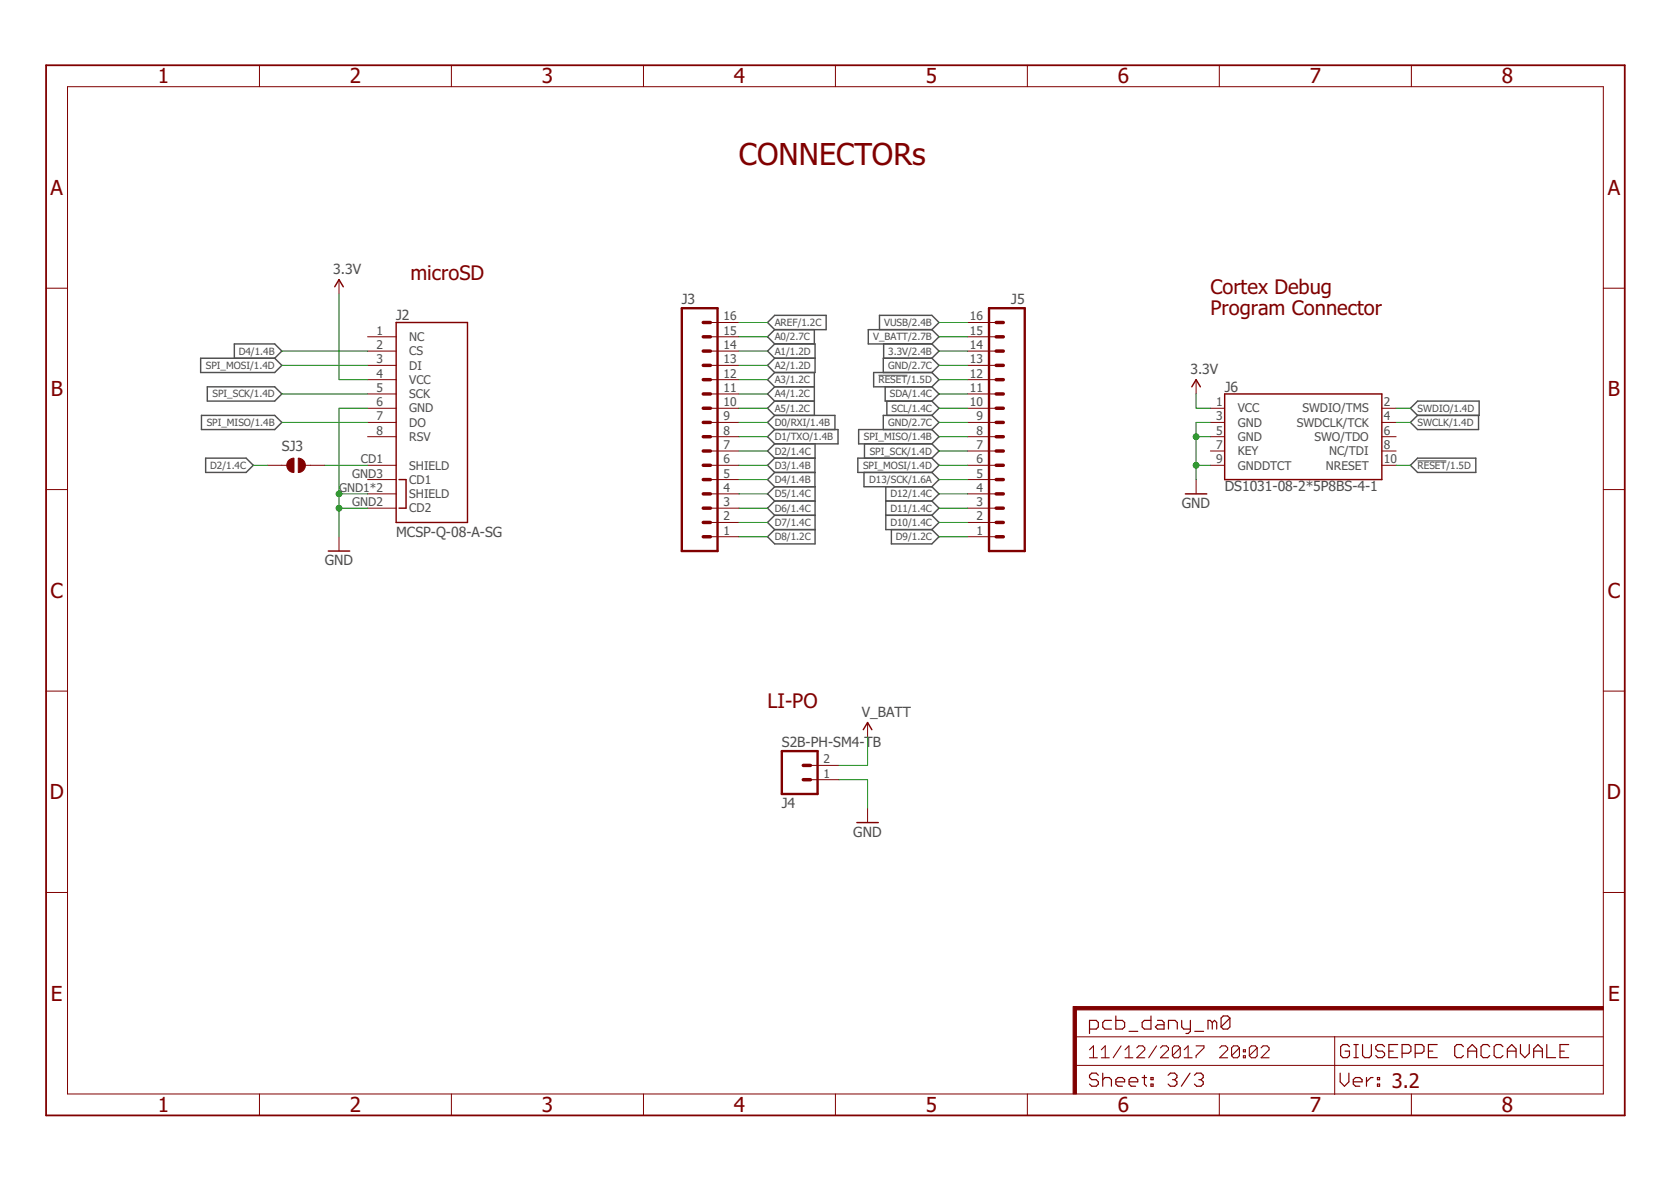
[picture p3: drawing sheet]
<svg xmlns="http://www.w3.org/2000/svg" width="297mm" height="210mm" viewBox="0 0 297 210" stroke-linecap="round" stroke-linejoin="round" font-family="sans-serif">
<g fill="none" stroke="#505050" stroke-width=".25">
<path d="M136.4 57.3l1.3-1.3h9.2v2.6h-9.2zM137.7 58.6l-1.3 1.3 1.3 1.2M144.8 58.6v2.5M156.3 58.6v-2.6h9.4l1.2 1.3-1.2 1.3M165.7 58.6h-11.4v2.5h11.4M165.7 58.6l1.2 1.3-1.2 1.2M35.7 63.7h13.1l1.3 1.2-1.3 1.3h-13.1zM35.8 73.8h13l1.3 1.3-1.3 1.2h-13zM36.9 68.7h11.9l1.3 1.3-1.3 1.3h-11.9zM41.7 63.7v-2.6h7.1l1.3 1.3-1.3 1.3M137.7 61.1h7.2v5.1h-7.2M137.7 63.7h7.2"/>
<path d="M137.7 76.3h11.3v2.6h-11.3M137.7 73.8h10.7v2.5M137.7 68.7h7.1M137.7 76.3l-1.3 1.3 1.3 1.3M137.7 73.8l-1.3 1.3 1.3 1.2M137.7 78.9l-1.3 1.3 1.3 1.2M137.7 66.2l-1.3 1.3 1.3 1.2M137.7 63.7l-1.3 1.2 1.3 1.3M137.7 61.1l-1.3 1.3 1.3 1.3M137.7 71.3h7.1M137.7 68.7l-1.3 1.3 1.3 1.3M137.7 71.3l-1.3 1.3 1.3 1.2"/>
<path d="M144.8 66.2v7.6M144.9 78.9v17.8h-7.2l-1.3-1.3 1.3-1.3M153.7 78.9v2.5M157.1 61.1v2.6M157.4 68.7v2.6h8.3M157.6 71.3v2.5M165.7 63.7l1.2 1.2-1.2 1.3M165.7 66.2h-10.4v2.5h10.4M165.7 63.7h-8.7v2.5M165.7 73.8h-8.7v2.5M165.7 73.8l1.2 1.3-1.2 1.2M165.7 76.3h-13.1v2.6h13.1"/>
<path d="M165.7 61.1l1.2 1.3-1.2 1.3M165.7 66.2l1.2 1.3-1.2 1.2M165.7 68.7l1.2 1.3-1.2 1.3M165.7 71.3l1.2 1.3-1.2 1.2M165.7 76.3l1.2 1.3-1.2 1.3M165.7 78.9l1.2 1.3-1.2 1.2M250.7 72.6l1.3-1.3h10.9v2.5h-10.9zM252 73.8l-1.3 1.3 1.3 1.2h10.8v-2.5M36.6 81.4h7.2l1.2 1.3-1.2 1.3h-7.2zM137.7 91.6l-1.3 1.3 1.3 1.2M137.7 81.4h7.2M137.7 84h7.2"/>
<path d="M137.7 84l-1.3 1.2 1.3 1.3M137.7 86.5h7.2M137.7 81.4l-1.3 1.3 1.3 1.3M137.7 91.6h7.2M137.7 94.1h7.2M137.7 89h7.2M137.7 86.5l-1.3 1.3 1.3 1.2M137.7 89l-1.3 1.3 1.3 1.3M153.6 84v2.5h12.1M157.5 91.6h8.2M157.5 86.5v7.6h8.2M157.5 89h8.2"/>
<path d="M158.5 94.1v2.6h7.2l1.2-1.3-1.2-1.3M165.7 81.4h-13.2v2.6h13.2M165.7 86.5l1.2 1.3-1.2 1.2M165.7 89l1.2 1.3-1.2 1.3M165.7 81.4l1.2 1.3-1.2 1.3M165.7 91.6l1.2 1.3-1.2 1.2M165.7 84l1.2 1.2-1.2 1.3M250.7 82.7l1.3-1.3h10.3v2.6h-10.3z"/>
</g>
<path d="M156.2 66.7h5.1M252 81.9h5.1" fill="none" stroke="#505050" stroke-width=".18"/>
<path d="M59.5 51l.8-1.3 .7 1.3M70.4 57.3h12.7v35.6h-12.7zM211.9 68.7l.7-1.2 .8 1.2M217.7 70h27.9v15.2h-27.9zM58.4 97.9h3.8M70.9 85.2h1.3v5.1h-1.3M210.7 87.8h3.8M153.5 129.7l.7-1.3 .8 1.3M152.3 146.2h3.8" fill="none" stroke="#800000" stroke-width=".25"/>
<g fill="none" stroke="#800000" stroke-width=".18">
<path d="M12 15.4h273v179h-273zM46.1 11.6v3.8M80.2 11.6v3.8M114.4 11.6v3.8M148.5 11.6v3.8M182.6 11.6v3.8M216.7 11.6v3.8M250.9 11.6v3.8M8.2 51.2h3.8M60.3 49.7v2.5M65.3 59.9h5.1M126.3 59.9h5.1"/>
<path d="M126.3 57.3h5.1M172 59.9h5.1M172 57.3h5.1M285 51.2h3.8M65.3 75.1h5.1M65.3 77.6h5.1M65.3 72.6h5.1M65.3 62.4h5.1M65.3 64.9h5.1M65.3 67.5h5.1M65.3 70h5.1M126.3 75.1h5.1"/>
<path d="M126.3 77.6h5.1M126.3 72.6h5.1M126.3 62.4h5.1M126.3 64.9h5.1M126.3 67.5h5.1M126.3 70h5.1M172 75.1h5.1M172 77.6h5.1M172 72.6h5.1M172 62.4h5.1M172 64.9h5.1M172 67.5h5.1"/>
<path d="M172 70h5.1M212.6 67.5v2.5M215.2 75.1h2.5M215.2 77.6h2.5M215.2 72.6h2.5M245.6 75.1h2.6M245.6 77.6h2.6M245.6 72.6h2.6M8.2 87h3.8M47.6 82.7h3.4M54.3 82.7h3.4M60.3 95.4v2.5"/>
<path d="M65.3 82.7h5.1M65.3 87.8h5.1M65.3 85.2h5.1M65.3 90.3h5.1M126.3 82.7h5.1M126.3 80.2h5.1M126.3 87.8h5.1M126.3 85.2h5.1M126.3 90.3h5.1M126.3 95.4h5.1M126.3 92.9h5.1M172 82.7h5.1"/>
<path d="M172 80.2h5.1M172 87.8h5.1M172 85.2h5.1M172 90.3h5.1M172 95.4h5.1M172 92.9h5.1M212.6 85.2v2.6M215.2 82.7h2.5M215.2 80.2h2.5M245.6 82.7h2.6M245.6 80.2h2.6M285 87h3.8"/>
<path d="M8.2 122.8h3.8M144.1 136h5M144.1 138.6h5M154.2 128.4v2.6M285 122.8h3.8M8.2 158.6h3.8M154.2 143.7v2.5M285 158.6h3.8M46.1 194.4v3.8M80.2 194.4v3.8M114.4 194.4v3.8M148.5 194.4v3.8"/>
<path d="M182.6 194.4v3.8M191.1 189.4h93.9M191.1 184.3h93.9M216.7 194.4v3.8M237.3 184.3v10.2M250.9 194.4v3.8"/>
</g>
<path d="M121.2 54.8h6.4v43.1h-6.4zM175.8 54.8h6.4v43.1h-6.4zM139 133.5h6.3v7.6h-6.3z" fill="none" stroke="#800000" stroke-width=".42"/>
<g fill="none" stroke="#800000" stroke-width=".61">
<path d="M125 59.9h1.3M125 57.3h1.3M177.1 59.9h1.3M177.1 57.3h1.3M125 77.6h1.3M125 75.1h1.3M125 72.6h1.3M125 70h1.3M125 67.5h1.3M125 64.9h1.3M125 62.4h1.3M177.1 77.6h1.3"/>
<path d="M177.1 75.1h1.3M177.1 72.6h1.3M177.1 70h1.3M177.1 67.5h1.3M177.1 64.9h1.3M177.1 62.4h1.3M125 90.3h1.3M125 92.9h1.3M125 95.4h1.3M125 85.2h1.3M125 87.8h1.3M125 82.7h1.3"/>
<path d="M125 80.2h1.3M177.1 90.3h1.3M177.1 92.9h1.3M177.1 95.4h1.3M177.1 85.2h1.3M177.1 87.8h1.3M177.1 82.7h1.3M177.1 80.2h1.3M142.8 138.6h1.3M142.8 136h1.3"/>
</g>
<g fill="#800000" stroke="#800000" stroke-width=".18">
<path d="M53 81.4a1.27 1.27 0 0 1 1.3 1.3 1.27 1.27 0 0 1-1.3 1.3z" fill-rule="evenodd"/>
<path d="M51.3 81.9l.5-.4 .5-.1v2.6a1.27 1.27 0 0 1-1.2-.8 1.27 1.27 0 0 1 .2-1.3z" fill-rule="evenodd"/>
</g>
<g fill="#800000" stroke="#800000" stroke-width=".18">
<path d="M190.8 178.9h.5v15.5h-.5z"/>
<path d="M191 178.9h94v.6h-94z"/>
</g>
<g fill="none" stroke="#800000" stroke-width=".21">
<path d="M193.7 182.9h1.2l.3-.4v-.8l-.3-.3h-1.2v2.3M195.2 191.1l-.3-.4h-.8l-.4 .4v.4l.4 .4h.8l.3 .4v.4l-.3 .4h-.8l-.4-.4M196 190.7v2.4M196 191.9l.4-.4h.8l.4 .4v1.2M197.6 181.4h-1.2l-.4 .3v.8l.4 .4h1.2M198.4 180.6v2.3h1.1l.4-.4v-.8l-.4-.3h-1.1M198.4 192.3h1.5v-.4l-.4-.4h-.7l-.4 .4v.8l.4 .4h.7M200.7 183.3h1.5M200.7 192.3h1.5v-.4l-.3-.4h-.8l-.4 .4v.8l.4 .4h.8M203 191.5h.8M203.4 191.1v1.6l.4 .4M204.6 180.6v2.3h-1.2l-.4-.4v-.8l.4-.3h1.2"/>
<path d="M204.6 191.5h.4v.4h-.4zM204.6 192.7h.4v.4h-.4zM205.8 181.4h.7l.4 .3v1.2h-1.1l-.4-.4 .4-.4h1.1M207.6 191.1l.4-.4h.8l.4 .4v.4l-.4 .4M207.7 182.9v-1.5h1.2l.4 .3v1.2M208.4 191.9h.4M208.8 191.9l.4 .4v.4l-.4 .4h-.8l-.4-.4M210.1 181.4v1.1l.3 .4h1.2M211.5 190.7l-1.5 2.4M211.6 181.4v1.9l-.4 .4h-.4M212.3 191.1l.4-.4h.8l.4 .4v.4l-.4 .4M212.4 183.3h1.6"/>
<path d="M213.1 191.9h.4M213.5 191.9l.4 .4v.4l-.4 .4h-.8l-.4-.4M215.5 181.7l-.4-.3h-.4v1.5M215.5 181.7v1.2M215.5 181.7l.4-.3 .4 .3v1.2M218.6 181v1.5l-.4 .4h-.8l-.3-.4M218.6 181l-.4-.4h-.8l-.3 .4v1.5M218.6 181l-1.5 1.5M238.2 190.7v1.6l.8 .8 .8-.8v-1.6M239.9 186l-.4-.3h-.8l-.4 .3v1.6l.4 .4h.8l.4-.4v-.8h-.8M240.6 192.3h1.5v-.4l-.4-.4h-.7l-.4 .4v.8l.4 .4h.7M240.7 185.7h.7"/>
<path d="M240.7 188h.7M241 185.7v2.3M242.2 185.7v1.9l.4 .4h.8l.4-.4v-1.9M242.9 191.5v1.6M244.1 191.5h-.4l-.8 .8M244.9 191.5h.3v.4h-.3zM244.9 192.7h.3v.4h-.3zM246.1 186l-.4-.3h-.8l-.3 .3v.4l.3 .4h.8l.4 .4v.4l-.4 .4h-.8l-.3-.4M246.9 186.8h.8M248.5 185.7h-1.6v2.3h1.6M249.2 187.2h1.2l.4-.4v-.8l-.4-.3h-1.2v2.3M251.6 187.2h1.2l.3-.4v-.8l-.3-.3h-1.2v2.3"/>
<path d="M253.9 186.8h.8M255.5 185.7h-1.6v2.3h1.6M260.1 186l-.3-.3h-.8l-.4 .3v1.6l.4 .4h.8l.3-.4M260.9 186.8h1.6M260.9 188v-1.6l.8-.7 .8 .7v1.6M264.8 186l-.4-.3h-.7l-.4 .3v1.6l.4 .4h.7l.4-.4M267.2 186l-.4-.3h-.8l-.4 .3v1.6l.4 .4h.8l.4-.4M267.9 186.8h1.6M267.9 188v-1.6l.8-.7 .8 .7v1.6M270.3 185.7v1.5l.8 .8 .7-.8v-1.5M272.6 186.8h1.6M272.6 188v-1.6l.8-.7 .8 .7v1.6"/>
<path d="M275 185.7v2.3h1.5M277.3 186.8h.8M278.8 185.7h-1.5v2.3h1.5"/>
</g>
<g fill="none" stroke="#800000" stroke-width=".19">
<path d="M193.7 186.6l.7-.7v2.1M193.7 188h1.4M195.8 188h1.4M195.8 186.6l.7-.7v2.1M199.3 185.9l-1.4 2.1M200 188h1.4M200 186.6l.7-.7v2.1M202.1 186.2l.3-.3h.7l.4 .3v.4l-1.4 1.4h1.4M205.6 185.9l-1.4 2.1M206.3 186.2l.4-.3h.6l.4 .3v.4l-1.4 1.4h1.4M209.8 186.2v1.4l-.3 .4h-.8l-.3-.4M209.8 186.2l-.3-.3h-.8l-.3 .3v1.4"/>
<path d="M209.8 186.2l-1.4 1.4M210.5 188h1.4M210.5 186.6l.7-.7v2.1M212.6 185.9h1.4v.3l-1.4 1.4v.4M216.8 186.2l.4-.3h.7l.3 .3v.4l-1.4 1.4h1.4M220.3 186.2v1.4l-.3 .4h-.7l-.4-.4M220.3 186.2l-.3-.3h-.7l-.4 .3v1.4M220.3 186.2l-1.4 1.4M221 187.6h.4v.4h-.4zM221 186.6h.4v.3h-.4zM223.5 186.2v1.4l-.4 .4h-.7l-.3-.4M223.5 186.2l-.4-.3h-.7l-.3 .3v1.4"/>
<path d="M223.5 186.2l-1.4 1.4M224.2 186.2l.3-.3h.7l.4 .3v.4l-1.4 1.4h1.4"/>
</g>
<path d="M8.2 11.6h280.6v186.6h-280.6z" fill="none" stroke="#800000" stroke-width=".32"/>
<g fill="none" stroke="#008000" stroke-width=".18">
<path d="M60.3 52.2v15.3h5M131.4 59.9h5M131.4 57.3h5M166.9 59.9h5.1M166.9 57.3h5.1M50.1 75.1h15.2M50.1 64.9h15.2M50.1 62.4h15.2M50.1 70h15.2M65.3 72.6h-5v22.8M131.4 75.1h5M131.4 77.6h5"/>
<path d="M131.4 72.6h5M131.4 64.9h5M131.4 67.5h5M131.4 62.4h5M131.4 70h5M166.9 75.1h5.1M166.9 77.6h5.1M166.9 72.6h5.1M166.9 64.9h5.1M166.9 67.5h5.1M166.9 62.4h5.1M166.9 70h5.1"/>
<path d="M212.6 70v2.6h2.6M212.6 77.6h2.6M215.2 75.1h-2.6v10.1M248.2 75.1h2.5M248.2 72.6h2.5M45 82.7h2.6M57.7 82.7h7.6M60.3 87.8h5M60.3 90.3h5M131.4 82.7h5M131.4 87.8h5M131.4 90.3h5"/>
<path d="M131.4 85.2h5M131.4 80.2h5M131.4 92.9h5M131.4 95.4h5M166.9 82.7h5.1M166.9 87.8h5.1M166.9 90.3h5.1M166.9 85.2h5.1M166.9 80.2h5.1M166.9 92.9h5.1M166.9 95.4h5.1M212.6 82.7h2.6"/>
<path d="M248.2 82.7h2.5M149.1 138.6h5.1v5.1M154.2 131v5h-5.1"/>
</g>
<g fill="#008000" stroke="#008000" stroke-width=".18">
<circle cx="212.6" cy="77.6" r=".51"/>
<circle cx="212.6" cy="82.7" r=".51"/>
<circle cx="60.3" cy="87.8" r=".51"/>
<circle cx="60.3" cy="90.3" r=".51"/>
</g>
<text font-size="5.4" fill="#800000" x="131.4" y="29.4">CONNECTORs</text>
<g font-size="3.7" fill="#800000">
<text x="28.1" y="14.8">1</text>
<text x="62.2" y="14.8">2</text>
<text x="96.3" y="14.8">3</text>
<text x="130.4" y="14.8">4</text>
<text x="164.6" y="14.8">5</text>
<text x="198.7" y="14.8">6</text>
<text x="232.8" y="14.8">7</text>
<text x="266.9" y="14.8">8</text>
<text x="9" y="34.6">A</text>
<text x="285.8" y="34.6">A</text>
<text x="9" y="70.4">B</text>
<text x="285.8" y="70.4">B</text>
<text x="9" y="106.2">C</text>
<text x="285.8" y="106.2">C</text>
<text x="8.8" y="142">D</text>
<text x="285.7" y="142">D</text>
<text x="9.1" y="177.8">E</text>
<text x="285.9" y="177.8">E</text>
<text x="28.1" y="197.6">1</text>
<text x="62.2" y="197.6">2</text>
<text x="96.3" y="197.6">3</text>
<text x="130.4" y="197.6">4</text>
<text x="164.6" y="197.6">5</text>
<text x="198.7" y="197.6">6</text>
<text x="232.8" y="197.6">7</text>
<text x="266.9" y="197.6">8</text>
</g>
<g font-size="3.6" fill="#800000">
<text x="73" y="49.7">microSD</text>
<text x="215.2" y="52.2">Cortex Debug</text>
<text x="215.2" y="56">Program Connector</text>
<text x="136.4" y="125.9">LI-PO</text>
<text x="247.4" y="193.4">3.2</text>
</g>
<g font-size="2.5" fill="#505050">
<text x="59.2" y="48.7">3.3V</text>
<text x="70.4" y="56.8">J2</text>
<text x="121.2" y="54">J3</text>
<text x="179.8" y="54">J5</text>
<text x="211.6" y="66.5">3.3V</text>
<text x="217.7" y="69.8">J6</text>
<text x="50.1" y="80.2">SJ3</text>
<text x="217.7" y="87.3">DS1031-08-2*5P8BS-4-1</text>
<text x="70.4" y="95.4">MCSP-Q-08-A-SG</text>
<text x="210.1" y="90.3">GND</text>
<text x="57.7" y="100.5">GND</text>
<text x="153.2" y="127.4">V_BATT</text>
<text x="139" y="132.7">S2B-PH-SM4-TB</text>
<text x="139" y="143.7">J4</text>
<text x="151.7" y="148.7">GND</text>
</g>
<g font-size="2.1" fill="#505050">
<text x="66.9" y="59.5">1</text>
<text x="128.6" y="59.5">15</text>
<text x="128.6" y="57">16</text>
<text x="172.4" y="59.5">15</text>
<text x="172.4" y="57">16</text>
<text x="66.9" y="62">2</text>
<text x="66.9" y="64.6">3</text>
<text x="72.7" y="63.2">CS</text>
<text x="72.7" y="65.7">DI</text>
<text x="72.7" y="60.6">NC</text>
<text x="128.6" y="64.6">13</text>
<text x="128.6" y="62">14</text>
<text x="172.4" y="64.6">13</text>
<text x="172.4" y="62">14</text>
<text x="66.9" y="67.1">4</text>
<text x="66.9" y="69.7">5</text>
<text x="72.7" y="68.2">VCC</text>
<text x="72.7" y="70.8">SCK</text>
<text x="128.6" y="69.7">11</text>
<text x="128.6" y="67.1">12</text>
<text x="172.4" y="69.7">11</text>
<text x="172.4" y="67.1">12</text>
<text x="66.9" y="72.2">6</text>
<text x="66.9" y="77.3">8</text>
<text x="66.9" y="74.7">7</text>
<text x="72.7" y="73.3">GND</text>
<text x="72.7" y="75.9">DO</text>
<text x="128.6" y="77.3">8</text>
<text x="128.6" y="74.7">9</text>
<text x="128.6" y="72.2">10</text>
<text x="172.4" y="72.2">10</text>
<text x="173.6" y="77.3">8</text>
<text x="173.6" y="74.7">9</text>
<text x="216.2" y="74.7">3</text>
<text x="216.2" y="77.3">5</text>
<text x="216.2" y="72.2">1</text>
<text x="220" y="75.9">GND</text>
<text x="220" y="73.3">VCC</text>
<text x="230.5" y="75.9">SWDCLK/TCK</text>
<text x="231.5" y="73.3">SWDIO/TMS</text>
<text x="246" y="74.7">4</text>
<text x="246" y="72.2">2</text>
<text x="246" y="77.3">6</text>
<text x="64.2" y="82.4">CD1</text>
<text x="72.7" y="78.4">RSV</text>
<text x="72.7" y="83.5">SHIELD</text>
<text x="128.6" y="82.4">6</text>
<text x="128.6" y="79.8">7</text>
<text x="173.6" y="82.4">6</text>
<text x="173.6" y="79.8">7</text>
<text x="216.2" y="82.4">9</text>
<text x="216.2" y="79.8">7</text>
<text x="220" y="78.4">GND</text>
<text x="220" y="83.5">GNDDTCT</text>
<text x="220" y="80.9">KEY</text>
<text x="233.7" y="78.4">SWO/TDO</text>
<text x="235.7" y="83.5">NRESET</text>
<text x="236.3" y="80.9">NC/TDI</text>
<text x="246" y="79.8">8</text>
<text x="246" y="82.4">10</text>
<text x="60.3" y="87.4">GND1*2</text>
<text x="62.6" y="84.9">GND3</text>
<text x="62.6" y="90">GND2</text>
<text x="72.7" y="88.5">SHIELD</text>
<text x="72.7" y="86">CD1</text>
<text x="128.6" y="90">3</text>
<text x="128.6" y="87.4">4</text>
<text x="128.6" y="84.9">5</text>
<text x="173.6" y="90">3</text>
<text x="173.6" y="87.4">4</text>
<text x="173.6" y="84.9">5</text>
<text x="72.7" y="91.1">CD2</text>
<text x="128.6" y="95">1</text>
<text x="128.6" y="92.5">2</text>
<text x="173.6" y="95">1</text>
<text x="173.6" y="92.5">2</text>
<text x="146.4" y="135.7">2</text>
<text x="146.4" y="138.2">1</text>
</g>
<g font-size="1.8" fill="#505050">
<text x="137.7" y="57.9">AREF/1.2C</text>
<text x="157.2" y="57.9">VUSB/2.4B</text>
<text x="36.6" y="65.6">SPI_MOSI/1.4D</text>
<text x="42.4" y="63">D4/1.4B</text>
<text x="137.7" y="65.6">A2/1.2D</text>
<text x="137.7" y="63">A1/1.2D</text>
<text x="137.7" y="60.5">A0/2.7C</text>
<text x="155.2" y="60.5">V_BATT/2.7B</text>
<text x="157.9" y="65.6">GND/2.7C</text>
<text x="157.9" y="63">3.3V/2.4B</text>
<text x="37.8" y="70.6">SPI_SCK/1.4D</text>
<text x="137.7" y="68.1">A3/1.2C</text>
<text x="137.7" y="70.6">A4/1.2C</text>
<text x="156.2" y="68.1">RESET/1.5D</text>
<text x="158.2" y="70.6">SDA/1.4C</text>
<text x="36.7" y="75.7">SPI_MISO/1.4B</text>
<text x="137.7" y="75.7">D0/RXI/1.4B</text>
<text x="137.7" y="73.2">A5/1.2C</text>
<text x="157.9" y="75.7">GND/2.7C</text>
<text x="158.5" y="73.2">SCL/1.4C</text>
<text x="252" y="75.7">SWCLK/1.4D</text>
<text x="252" y="73.2">SWDIO/1.4D</text>
<text x="37.4" y="83.3">D2/1.4C</text>
<text x="137.7" y="78.3">D1/TXO/1.4B</text>
<text x="137.7" y="83.3">D3/1.4B</text>
<text x="137.7" y="80.8">D2/1.4C</text>
<text x="153.4" y="83.3">SPI_MOSI/1.4D</text>
<text x="153.6" y="78.3">SPI_MISO/1.4B</text>
<text x="154.6" y="80.8">SPI_SCK/1.4D</text>
<text x="252" y="83.3">RESET/1.5D</text>
<text x="137.7" y="85.9">D4/1.4B</text>
<text x="137.7" y="88.4">D5/1.4C</text>
<text x="154.5" y="85.9">D13/SCK/1.6A</text>
<text x="158.3" y="88.4">D12/1.4C</text>
<text x="137.7" y="93.5">D7/1.4C</text>
<text x="137.7" y="91">D6/1.4C</text>
<text x="158.3" y="91">D11/1.4C</text>
<text x="158.3" y="93.5">D10/1.4C</text>
<text x="137.7" y="96">D8/1.2C</text>
<text x="159.3" y="96">D9/1.2C</text>
</g>
</svg>
